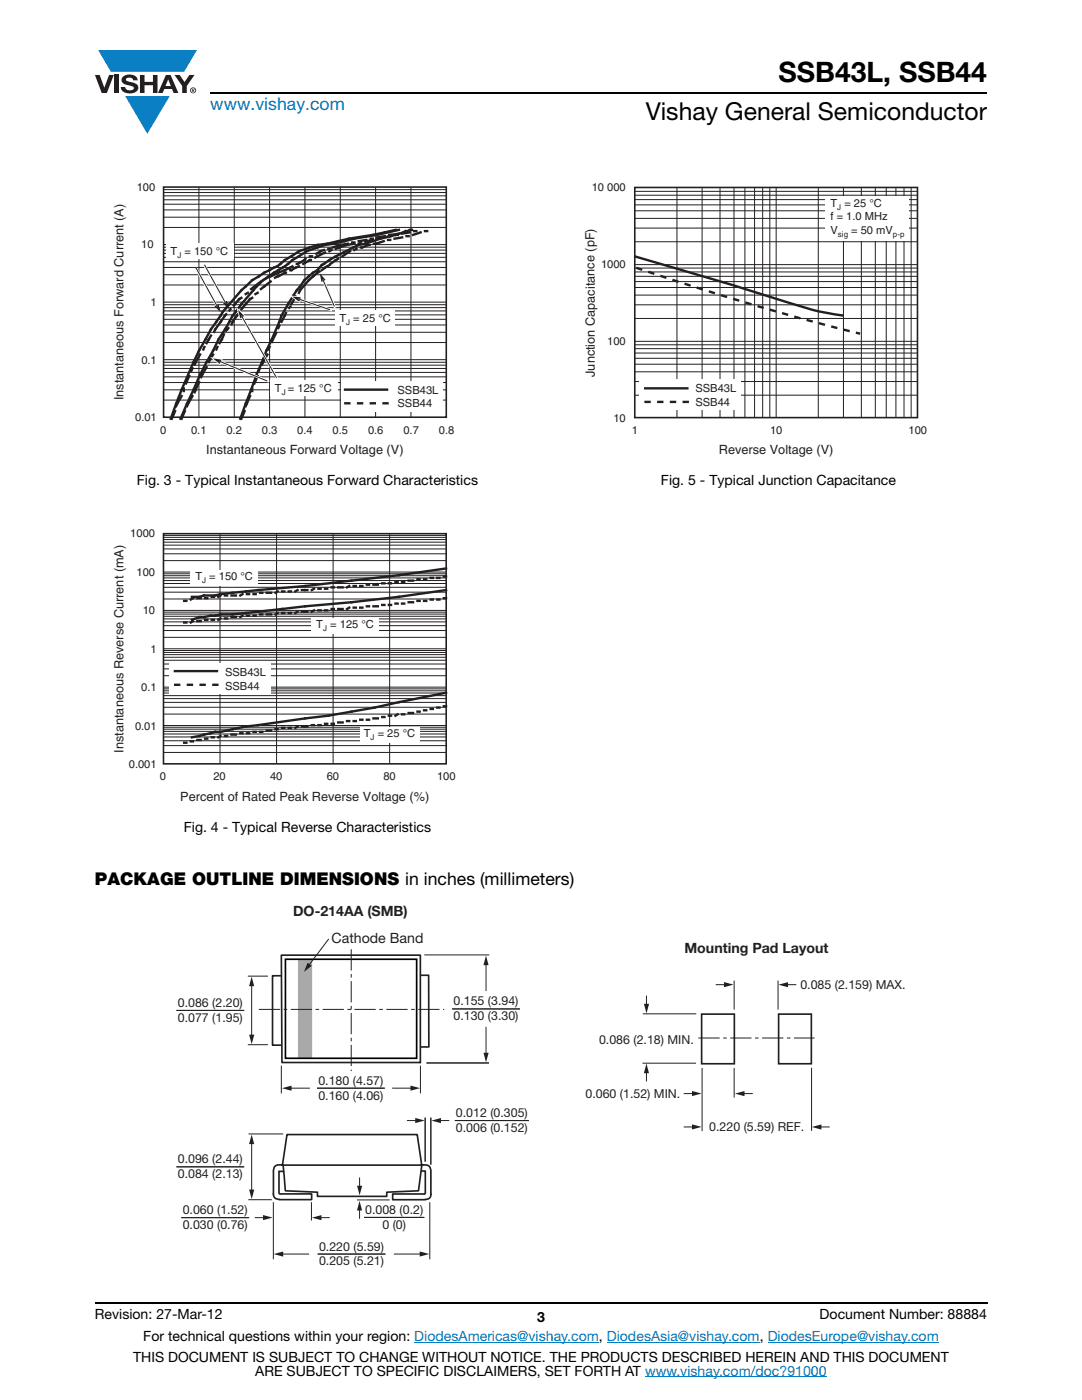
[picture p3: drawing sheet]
<svg xmlns="http://www.w3.org/2000/svg" width="216mm" height="279mm" viewBox="0 0 216 279" stroke-linecap="round" stroke-linejoin="round" font-family="sans-serif">
<g fill="#0a7fc3">
<path d="M19.6 10h19.7l-2.6 4.3h-1.1h-13.5z"/>
<path d="M25 19.2h8.9l-4.5 7.5z"/>
</g>
<g fill="#231f20">
<path d="M18.9 15h1l.9 2.5 1-2.5h.9l-1.4 3.6h-1z"/>
<path d="M22.9 15h.9v3.6h-.9z"/>
<path d="M24.6 15.3a2.1 2.1 0 0 1 2.8 .3l.1 .4h-.9a.79 .79 0 0 0-.7-.5 .79 .79 0 0 0-.8 .4l.3 .3 1 .2a1.08 1.08 0 0 1 1.2 1 1.08 1.08 0 0 1-1.1 1.2 1.73 1.73 0 0 1-2.4-1.2h.9a.96 .96 0 0 0 .8 .6 .96 .96 0 0 0 .9-.4 1.31 1.31 0 0 0-1.2-.6 1.03 1.03 0 0 1-1.1-.6 1.03 1.03 0 0 1 .2-1.1z"/>
<path d="M27.9 15h.9v1.3h1.7v-1.3h.9v3.6h-.9v-1.6h-1.7v1.6h-.9z"/>
<path d="M34.8 15h1.1l.9 1.4 1-1.4h1l-1.5 2.2v1.4h-.9v-1.4z"/>
<path d="M33.6 15.9l.5 1.3h-1.1zM33.1 15l-1.6 3.6h1l.3-.8h1.5l.3 .8h1l-1.6-3.6z"/>
<path d="M38.1 18a.46 .46 0 0 1 .9 0 .46 .46 0 0 1-.9 0zM37.9 18a.6 .6 0 0 0 1.2 0 .6 .6 0 0 0-1.2 0z"/>
<path d="M38.4 17.8h.2v.2h-.2zM38.3 17.7v.7h.1v-.3l.4 .3-.2-.3 .2-.2-.1-.2z"/>
</g>
<path d="M42 18.6h155M18.9 260h178.1" fill="none" stroke="#000" stroke-width=".36"/>
<path d="M82.7 267.9h36.8M121.1 267.9h30.5M128.7 274.8h36.3M153.2 267.9h34.1" fill="none" stroke="#007ec4" stroke-width=".2"/>
<path d="M22.4 36.2h68.3v54.9h-68.3z" fill="#fff"/>
<g fill="none" stroke="#231f20" stroke-width=".2">
<path d="M32.6 38.4h56.5M32.6 39.1h56.5M32.6 39.9h56.5M32.6 37.8h56.5M39.7 37.3v46M46.7 37.3v46M53.8 37.3v46M60.8 37.3v46M67.9 37.3v46M74.9 37.3v46M82 37.3v46M32.6 56.9h56.5"/>
<path d="M32.6 54.8h56.5M32.6 53.4h56.5M32.6 52.2h56.5M32.6 49.9h56.5M32.6 50.6h56.5M32.6 51.4h56.5M32.6 49.3h56.5M32.6 48.8h56.5M32.6 45.4h56.5M32.6 43.3h56.5M32.6 41.9h56.5M32.6 40.8h56.5"/>
<path d="M32.6 79.8h56.5M32.6 77.8h56.5M32.6 76.3h56.5M32.6 75.2h56.5M32.6 72.9h56.5M32.6 73.5h56.5M32.6 74.3h56.5M32.6 72.3h56.5M32.6 71.8h56.5M32.6 68.4h56.5M32.6 66.3h56.5M32.6 64.9h56.5"/>
<path d="M32.6 63.7h56.5M32.6 61.4h56.5M32.6 62.1h56.5M32.6 62.8h56.5M32.6 60.8h56.5M32.6 60.3h56.5"/>
</g>
<path d="M32.6 37.3h56.5v46h-56.5z" fill="none" stroke="#231f20" stroke-width=".32"/>
<g fill="none" stroke="#231f20" stroke-width=".48">
<path d="M48.2 59.4l-.5 .3-1.1 1.3M49.5 58.4l-.5 .3M50.3 59.4l-.4 .3-1.7 2M51.4 58.4l-.4 .3M52.1 56.2l-2 1.5M53.4 55.4l-.5 .3M54 56.2l-1.9 1.5M55.3 55.2l-.4 .2M57 54.4l-1.5 .8M58.4 53.2l-4.4 2M59 59.2l-.9 1.5M59.7 53.2l-1.8 .7"/>
<path d="M61 51.7l-1.6 1h-.2M61.8 51.2h.5M62 51.9l-1.5 .8M63.8 54.2a14.8 14.8 0 0 0-4.1 4.2M64.6 49.9l-1.5 .7M64.9 50.4l-2 1M65.5 49.6h.4M65.7 52.9l-1.5 1M66.2 49.9l-.5 .2M67.5 51.7l-1.6 1M69.4 48.6l-1.5 .3-1.5 .5M69.8 50.1l-1.5 1.1"/>
<path d="M70.3 48.4h.4M70.7 48.6l-1.5 .3-2.2 .7M71.1 49.6l-.4 .3M72 48.4l-.4 .2M73.1 47.9l-1.5 .2M73.7 48.9l-1.7 .5M74 47.6h.4M74.4 47.9l-1.5 .2M75.3 47.6h.4M76.6 48.1l-1.6 .5h-.4M76.8 47.1l-1.5 .3M77.4 47.9h.5"/>
<path d="M78.1 47.1l-1.5 .3M78.9 46.9h.5M78.9 46.9l-3 .7-3 1-1.3 .3-1.1 .5a40.7 40.7 0 0 0-6.3 3.5l-.9 1-.8 .5-1.8 1.5-.8 1.3a27.9 27.9 0 0 0-4.2 7l-4.5 10.6-3.3 8.8M78.9 45.9l-4.5 1-4.8 .7-4.3 1-2 .3-3.6 1.2-2.9 1.8-1.5 1.3-2.6 1.2-2.4 1.5a34.6 34.6 0 0 0-6.3 7.1l-1.9 2.7a92.9 92.9 0 0 0-8 17.9M79.6 45.9l-4.3 1-4.6 .7-4.1 1-1.7 .3-3.7 1.2-2.9 1.8-1.5 1.3a23.2 23.2 0 0 0-9.7 9l-.7 .8-.6 1.2a129.2 129.2 0 0 0-9.8 19.4M79.6 46.6l-2 .3M80.2 47.4l-1.5 .2M80.9 46.1l-.4 .3M81.1 47.1h.4M81.8 46.4l-1.6 .2M81.8 45.9h.4M82 45.9l-3.1 1"/>
<path d="M82.6 46.1h.5M83.9 46.4l-1.5 .5M84.8 46.1h.4M36.2 79l-1 2.1M36.7 77.5v.5M37.8 75l-.7 1.5M38.4 79l-1.1 2.1M38.4 73.5l-.2 .5M39.7 76.3l-.9 2M39.9 70.8l-1.1 2M40.8 69.2l-.2 .5M41.2 73.3l-1.1 2"/>
<path d="M42.1 67l-.9 1.5M42.5 70.8l-.8 1.5M43.4 69.2l-.2 .5M44.7 66.7l-.9 1.8M45.1 62.7l-2.1 3-.3 .5M45.6 65.5l-.5 .5M46 61.7l-.2 .3M47.5 62.7l-1.3 2M49.9 79l-.9 2.1M50.3 77.5v.5M51.4 75l-.6 1.5M51.8 73.5l-.2 .5"/>
<path d="M53.4 70.8l-1.1 2M53.8 69.2l-.2 .5M55.1 66.5l-.9 1.7M55.7 65l-.2 .5M57 62.5l-.8 1.7M57.9 61.2l-.2 .3M34.9 82.1l-.6 1.5M36.9 82.1l-.7 1.5M48.8 82.1l-.6 1.5"/>
</g>
<path d="M68.2 76h20.2v6.1h-20.2z" fill="#fff"/>
<path d="M68.6 77.8h8.9" fill="none" stroke="#231f20" stroke-width=".48"/>
<path d="M68.7 80.5h9.1" fill="none" stroke="#231f20" stroke-width=".48" stroke-dasharray="1.3 1.3" stroke-linecap="butt"/>
<path d="M64.4 55.8l1.3 2.5z" fill="#231f20"/>
<path d="M64.4 55.8l1.3 2.5" fill="none" stroke="#fff" stroke-width=".32"/>
<path d="M64.4 55.8l.1-.1 2.4 5.5-.2 .1z" fill="#231f20"/>
<path d="M64.4 55.8l.1-.1 2.4 5.5-.2 .1z" fill="none" stroke="#fff" stroke-width=".32"/>
<path d="M63.8 54.5l1.2 1.4-.9 .4z" fill="#231f20"/>
<path d="M64.4 55.8l2.3 5.4z" fill="#fff"/>
<path d="M64.4 55.8l2.3 5.4" fill="none" stroke="#231f20" stroke-width=".2"/>
<path d="M59.6 59.7l3.2 1.1z" fill="#231f20"/>
<path d="M59.6 59.7l3.2 1.1" fill="none" stroke="#fff" stroke-width=".32"/>
<path d="M59.6 59.6l6.5 2.2v.2l-6.5-2.3z" fill="#231f20"/>
<path d="M59.6 59.6l6.5 2.2v.2l-6.5-2.3z" fill="none" stroke="#fff" stroke-width=".32"/>
<path d="M58.3 59.2l1.7 .1-.3 .9z" fill="#231f20"/>
<path d="M58.3 59.2l1.7 .1-.3 .9z" fill="none" stroke="#fff" stroke-width=".32"/>
<path d="M58.3 59.2l1.7 .1-.3 .9z" fill="#231f20"/>
<path d="M59.6 59.7l6.3 2.1z" fill="#fff"/>
<path d="M59.6 59.7l6.3 2.1" fill="none" stroke="#231f20" stroke-width=".2"/>
<path d="M43.8 72.1l6.5 2.8z" fill="#231f20"/>
<path d="M43.8 72.1l6.5 2.8" fill="none" stroke="#fff" stroke-width=".32"/>
<path d="M43.8 72l9.8 4-.1 .2-9.8-4.1z" fill="#231f20"/>
<path d="M43.8 72l9.8 4-.1 .2-9.8-4.1z" fill="none" stroke="#fff" stroke-width=".32"/>
<path d="M42.5 71.5l1.7 .3-.3 .8z" fill="#231f20"/>
<path d="M42.5 71.5l1.7 .3-.3 .8z" fill="none" stroke="#fff" stroke-width=".32"/>
<path d="M42.5 71.5l1.7 .3-.3 .8z" fill="#231f20"/>
<path d="M43.8 72.1l9.5 3.9z" fill="#fff"/>
<path d="M43.8 72.1l9.5 3.9" fill="none" stroke="#231f20" stroke-width=".2"/>
<path d="M48.2 63l3.5 6.3z" fill="#231f20"/>
<path d="M48.2 63l3.5 6.3" fill="none" stroke="#fff" stroke-width=".32"/>
<path d="M48.1 63.1l.1-.1 7.2 12.6-.1 .1z" fill="#231f20"/>
<path d="M48.1 63.1l.1-.1 7.2 12.6-.1 .1z" fill="none" stroke="#fff" stroke-width=".32"/>
<path d="M47.5 61.8l1.2 1.3-.8 .4z" fill="#231f20"/>
<path d="M47.5 61.8l1.2 1.3-.8 .4z" fill="none" stroke="#fff" stroke-width=".32"/>
<path d="M47.5 61.8l1.2 1.3-.8 .4z" fill="#231f20"/>
<path d="M48.2 63l7 12.4z" fill="#fff"/>
<path d="M48.2 63l7 12.4" fill="none" stroke="#231f20" stroke-width=".2"/>
<path d="M39 53.5l4.4 7.7z" fill="#231f20"/>
<path d="M39 53.5l4.4 7.7" fill="none" stroke="#fff" stroke-width=".32"/>
<path d="M39.1 53.8l.2-.1 4.1 7.4-.1 .1z" fill="#231f20"/>
<path d="M39.1 53.8l.2-.1 4.1 7.4-.1 .1z" fill="none" stroke="#fff" stroke-width=".32"/>
<path d="M42.8 61.1l.8-.5 .5 1.8z" fill="#231f20"/>
<path d="M39.1 53.5l4.3 7.7z" fill="#fff"/>
<path d="M39.1 53.5l4.3 7.7" fill="none" stroke="#231f20" stroke-width=".2"/>
<path d="M40.7 52.9l4.3 7.6z" fill="#231f20"/>
<path d="M40.7 52.9l4.3 7.6" fill="none" stroke="#fff" stroke-width=".32"/>
<path d="M40.8 53.1h.2l4.1 7.4-.1 .1z" fill="#231f20"/>
<path d="M40.8 53.1h.2l4.1 7.4-.1 .1z" fill="none" stroke="#fff" stroke-width=".32"/>
<path d="M44.5 60.5l.8-.5 .5 1.7z" fill="#231f20"/>
<path d="M40.8 52.8l4.2 7.7z" fill="#fff"/>
<path d="M40.8 52.8l4.2 7.7" fill="none" stroke="#231f20" stroke-width=".2"/>
<g fill="#fff">
<path d="M33.1 48.5h13.4v3.2h-13.4z"/>
<path d="M53.9 75.9h13.5v3.1h-13.5z"/>
<path d="M66.8 61.8h11.9v3.2h-11.9z"/>
<path d="M22.4 105.3h68.5v55.1h-68.5z"/>
</g>
<g fill="none" stroke="#231f20" stroke-width=".2">
<path d="M32.6 119.5h56.4M32.6 118.2h56.4M32.6 117.2h56.4M32.6 116.5h56.4M32.6 114.9h56.4M32.6 115.3h56.4M32.6 115.9h56.4M32.6 114.5h56.4M32.6 114.2h56.4M32.6 111.9h56.4M32.6 110.5h56.4M32.6 109.6h56.4"/>
<path d="M32.6 108.8h56.4M32.6 107.2h56.4M32.6 107.7h56.4M32.6 108.2h56.4M32.6 106.9h56.4M43.9 106.6v45.8M55.2 106.6v45.8M66.5 106.6v45.8M77.8 106.6v45.8M32.6 139.4h56.4M32.6 137.9h56.4M32.6 138.3h56.4"/>
<path d="M32.6 138.8h56.4M32.6 137.5h56.4M32.6 137.1h56.4M32.6 134.9h56.4M32.6 133.5h56.4M32.6 132.5h56.4M32.6 131.8h56.4M32.6 130.2h56.4M32.6 130.6h56.4M32.6 131.2h56.4M32.6 129.8h56.4M32.6 129.5h56.4"/>
<path d="M32.6 127.2h56.4M32.6 125.8h56.4M32.6 124.9h56.4M32.6 124.1h56.4M32.6 122.6h56.4M32.6 123h56.4M32.6 123.5h56.4M32.6 122.2h56.4M32.6 121.8h56.4M32.6 150.2h56.4M32.6 148.8h56.4M32.6 147.8h56.4"/>
<path d="M32.6 147.1h56.4M32.6 145.5h56.4M32.6 146h56.4M32.6 146.5h56.4M32.6 145.1h56.4M32.6 144.8h56.4M32.6 142.5h56.4M32.6 141.1h56.4M32.6 140.2h56.4"/>
</g>
<path d="M32.6 106.5h56.4v45.9h-56.4z" fill="none" stroke="#231f20" stroke-width=".32"/>
<g fill="none" stroke="#231f20" stroke-width=".48">
<path d="M36.7 119.9h.5M38.5 119.4l-.4 .3M39.4 119.4h.6M40.9 119.4h.5M42.2 119.1h.5M44 118.8l-.4 .3M44.9 118.8h.4M46.2 118.8h.9M48.4 118.6l-.5 .2M49.3 118.6h.4M50.6 118.6h.4M51.9 118.3h.4"/>
<path d="M53.2 118.3h.9M55.4 118l-.4 .3M56.3 118h.4M57.6 118h.4M59.4 117.8l-.5 .2M60.2 117.8h.5M60.9 117.8h.4M62.7 117.5l-.5 .3M63.5 117.5h.5M64.9 117.5h.4M66.2 117.2h.4M67.5 117.2h.9"/>
<path d="M69.7 117l-.5 .2M70.6 117h.4M71.9 117h.4M73.2 116.7h.4M74.5 116.7h.9M76.3 116.4h.4M77.6 116.4h.4M78.9 116.1h.4M80.2 116.1h.5M81.5 115.9h.9M83.3 115.6h.4M83.3 119.9h.4"/>
<path d="M84.6 115.6h.5M84.6 119.9h.5M85.9 115.3h.5M85.9 119.7h.5M87.2 115.3h.5M87.2 119.7h.5M88.6 115.1h.4M88.6 119.4h.4M89 113.5a779.2 779.2 0 0 1-40 4.5l-5 .6-1.1 .2h-2.2l-.9 .3h-1.5M89 117.8l-9.4 1.3-9.5 1.1-9.2 .8-14.5 1.6h-2.4l-1.1 .3-3.1 .3-1.5 .5M36.8 124.2h.4M38.5 124l-.4 .2"/>
<path d="M39.4 124h.6M40.9 123.7h.5M42.2 123.7h.5M44 123.4l-.4 .3M44.9 123.4h.4M46.2 123.2h.9M48.4 122.9l-.5 .3M49.3 122.9h.4M50.6 122.9h.4M51.9 122.6h.4M53.2 122.6h.9M55.4 122.3l-.4 .3"/>
<path d="M56.3 122.3h.4M57.6 122.3h.4M59.4 122.1l-.5 .2M60.2 122.1h.5M60.9 122.1h.4M62.7 121.8l-.5 .3M63.5 121.8h.5M64.9 121.8h.4M66.2 121.5h.4M67.5 121.5h.9M69.7 121.3l-.5 .2M70.6 121.3h.4"/>
<path d="M71.9 121.3h.4M73.2 121h.4M74.5 121h.9M76.3 120.7h.4M77.6 120.7h.4M78.9 120.5h.4M80.2 120.5h.5M81.5 120.2h.9M89 138.2l-14.3 3-9.2 1.6-16.5 2.2-5 1.1h-1.1l-4.6 1M36.8 148.2h.4M38.1 148h.4M39.4 147.7h.6"/>
<path d="M40.9 147.4h.5M42.2 147.1h.5M44 146.9l-.4 .2M44.9 146.9h.4M46.2 146.6h.9M48 146.3h.4M49.3 146.3h.4M50.6 146.1h.4M51.9 146.1h.4M53.2 145.8h.9M55 145.5h.4M56.3 145.3h.4"/>
<path d="M57.6 145.3h.5M59.4 145l-.5 .3M60.2 145h.5M60.9 145h.4M62.2 144.7h.5M63.5 144.7h.5M64.9 144.4h.4M66.2 144.4h.4M67.5 144.2h.9M69.2 143.9h.5M70.6 143.9h.4M71.9 143.6h.4"/>
<path d="M73.2 143.6h.4M74.5 143.4h.9M76.3 143.1h.4M77.6 142.8h.4M79.3 142.6l-.4 .2M80.2 142.6h.5M81.5 142.3h.9M83.3 142h.4M84.6 141.8h.5M85.9 141.5h.5M87.2 141.2h.5M88.6 140.9h.4"/>
</g>
<path d="M33.7 132.4h20.3v6h-20.3z" fill="#fff"/>
<path d="M34.7 133.9h8.8" fill="none" stroke="#231f20" stroke-width=".48"/>
<path d="M34.7 136.7h9.2" fill="none" stroke="#231f20" stroke-width=".48" stroke-dasharray="1.3 1.3" stroke-linecap="butt"/>
<g fill="#fff">
<path d="M38 113.7h13.5v3.2h-13.5z"/>
<path d="M62.2 123.3h13.4v3.2h-13.4z"/>
<path d="M71.7 145h12v3.2h-12z"/>
<path d="M116.5 36.2h68.5v55h-68.5z"/>
</g>
<g fill="none" stroke="#231f20" stroke-width=".2">
<path d="M126.7 39h56.4M126.7 39.8h56.4M126.7 38.2h56.4M135.1 37.4v45.9M140.1 37.4v45.9M143.7 37.4v45.9M146.5 37.4v45.9M148.6 37.4v45.9M150.6 37.4v45.9M152.2 37.4v45.9M153.6 37.4v45.9M154.9 37.4v45.9"/>
<path d="M163.3 37.4v45.9M168.3 37.4v45.9M171.9 37.4v45.9M174.7 37.4v45.9M176.8 37.4v45.9M178.8 37.4v45.9M180.4 37.4v45.9M181.8 37.4v45.9M126.7 58.9h56.4M126.7 57.4h56.4M126.7 54.3h56.4M126.7 55.1h56.4"/>
<path d="M126.7 56.2h56.4M126.7 53.5h56.4M126.7 52.8h56.4M126.7 48.2h56.4M126.7 45.5h56.4M126.7 43.6h56.4M126.7 42.1h56.4M126.7 40.9h56.4M126.7 78.9h56.4M126.7 76.1h56.4M126.7 74.2h56.4M126.7 72.7h56.4"/>
<path d="M126.7 69.6h56.4M126.7 70.5h56.4M126.7 71.5h56.4M126.7 68.8h56.4M126.7 68.1h56.4M126.7 63.6h56.4M126.7 60.8h56.4"/>
</g>
<path d="M126.7 37.4h56.4v45.9h-56.4z" fill="none" stroke="#231f20" stroke-width=".32"/>
<path d="M127.6 75.7h20.3v6.1h-20.3z" fill="#fff"/>
<path d="M126.5 51.1l19.9 5.8 10.5 3.4a51.8 51.8 0 0 0 11.4 2.7M128.5 77.5h8.9" fill="none" stroke="#231f20" stroke-width=".48"/>
<path d="M126.9 53.4a552.4 552.4 0 0 0 44.7 13.2M128.6 80.2h9.1" fill="none" stroke="#231f20" stroke-width=".48" stroke-dasharray="1.3 1.3" stroke-linecap="butt"/>
<g fill="#fff">
<path d="M164.8 39.2h16.6v8.8h-16.6z"/>
<path d="M35.2 180.5h145.5v72.6h-145.5z"/>
</g>
<path d="M60.9 191.5v19.6" fill="none" stroke="#a7a9ac" stroke-width="2.8" stroke-linecap="butt"/>
<path d="M50.2 228v9.7" fill="none" stroke="#231f20" stroke-width=".2"/>
<g fill="#231f20">
<path d="M50.2 226.4l.5 1.9h-1z"/>
<path d="M49.7 237.4h1l-.5 1.9z"/>
</g>
<path d="M50.2 196.5v10.3M84.7 190.6h12.9M56.1 212.7v5.5M83.9 212.7v5.5M85.1 212.1h12.5M49.6 239.4h4.6M49.6 226.3h6.9M62.1 239.9v3.7M71.2 239.5h6.6M84.8 223.1v8.7M85.8 239.9v11.4M86 223.1v9.3" fill="none" stroke="#231f20" stroke-width=".2"/>
<path d="M56.1 194.7h-1.7v13.9h1.7M83.9 194.6h1.6l.1 14.3h-1.7M83.9 212v-21.4h-27.8l.2 21.4h27.6M54.5 238.2l.2 .6a1.06 1.06 0 0 0 1 .5M56.2 232.5h.1a1.25 1.25 0 0 0-1.7 1.2v4.6M56.5 232.5l-.1 .2 .1-.2 .4 5M56.6 233.8h-.9v4.1l.1 .4h6.4v1.1h-6.5M57.3 226.4h25.9l1 6.1h-27.8zM84.1 233.7h.8v4.2l-.2 .4h-6.4v1.1h6.5M84.2 232.7l-.7 5-6.3 .2v.9h-13.9v-.9l-6.4-.2M84.3 232.5h-.1a1.25 1.25 0 0 1 1.8 1.2v4.6M86 238.3l-.1 .6a1.05 1.05 0 0 1-1.1 .5" fill="none" stroke="#231f20" stroke-width=".33"/>
<g fill="#231f20">
<path d="M49.7 206.5h1l-.5 1.9z"/>
<path d="M50.2 194.9l.5 1.9h-1z"/>
</g>
<path d="M49.4 194.8h4.1M49.4 208.5h4.1M87.6 223.6h2" fill="none" stroke="#231f20" stroke-width=".2"/>
<path d="M86.1 223.6l1.9-.5v1.1z" fill="#231f20"/>
<path d="M81.2 223.6h2" fill="none" stroke="#231f20" stroke-width=".2"/>
<path d="M82.9 223.1l1.9 .5-1.9 .5z" fill="#231f20"/>
<path d="M57 191.4h26.1v19.8h-26.1z" fill="none" stroke="#000" stroke-width=".33"/>
<path d="M70.1 189.4v24.4M51.7 201.4h36.9" fill="none" stroke="#231f20" stroke-width=".2" stroke-dasharray="4.2 .7 .7 .7" stroke-linecap="butt"/>
<path d="M97 204.9v5.6" fill="none" stroke="#231f20" stroke-width=".2"/>
<path d="M96.5 210.1h1l-.5 1.9z" fill="#231f20"/>
<path d="M97 192.3v5.5" fill="none" stroke="#231f20" stroke-width=".2"/>
<path d="M97 190.7l.5 1.9h-1z" fill="#231f20"/>
<path d="M65.6 187.4l-4 5.3" fill="none" stroke="#231f20" stroke-width=".2"/>
<path d="M61.4 192.1l.8 .6-1.6 1.3z" fill="#231f20"/>
<path d="M78.3 217.2h4" fill="none" stroke="#231f20" stroke-width=".2"/>
<path d="M81.9 216.6l1.9 .6-1.9 .5z" fill="#231f20"/>
<path d="M57.8 217.2h4" fill="none" stroke="#231f20" stroke-width=".2"/>
<path d="M56.3 217.2l1.9-.5v1z" fill="#231f20"/>
<path d="M35.2 201.7h13.5M63.3 217.2h13.5M90.2 201.4h13.5M90.8 223.6h14.7M71.7 241.2v2" fill="none" stroke="#231f20" stroke-width=".2"/>
<path d="M71.7 239.7l.6 1.9h-1.1z" fill="#231f20"/>
<path d="M71.8 235v2" fill="none" stroke="#231f20" stroke-width=".2"/>
<path d="M71.2 236.6h1.1l-.5 2z" fill="#231f20"/>
<path d="M54.5 239.9v11.4M63.4 250.3h13.5M72.6 243h12.1M78.6 250.3h5.5" fill="none" stroke="#231f20" stroke-width=".2"/>
<path d="M83.7 249.8l2 .5-2 .5z" fill="#231f20"/>
<path d="M56.2 250.3h5.5" fill="none" stroke="#231f20" stroke-width=".2"/>
<path d="M54.6 250.3l1.9-.5v1z" fill="#231f20"/>
<path d="M50.8 243h2" fill="none" stroke="#231f20" stroke-width=".2"/>
<path d="M52.5 242.5l1.9 .5-1.9 .5z" fill="#231f20"/>
<path d="M63.8 243h2" fill="none" stroke="#231f20" stroke-width=".2"/>
<path d="M62.2 243l1.9-.5v1z" fill="#231f20"/>
<path d="M129 198.7v2M146.5 195.7v5.8M155.3 195.7v5.8M128.2 212.2h10.7M128.3 202.3h10.6M140.1 213.1v12.6M146.5 213.1v5.9M161.9 213.1v12.6M35.2 232.9h13.5M36.2 243h13.5" fill="none" stroke="#231f20" stroke-width=".2"/>
<path d="M139.4 207.2h23.1" fill="none" stroke="#231f20" stroke-width=".2" stroke-dasharray="4.2 .7 .7 .7" stroke-linecap="butt"/>
<path d="M140 202.4h6.5v9.9h-6.5zM155.4 202.4h6.5v9.9h-6.5z" fill="none" stroke="#231f20" stroke-width=".33"/>
<path d="M128.5 200.3h1l-.5 2z" fill="#231f20"/>
<path d="M129 213.8v2" fill="none" stroke="#231f20" stroke-width=".2"/>
<path d="M129 212.3l.5 1.9h-1z" fill="#231f20"/>
<path d="M148.2 218.2h2" fill="none" stroke="#231f20" stroke-width=".2"/>
<path d="M146.6 218.3l2-.6v1.1z" fill="#231f20"/>
<path d="M136.4 218.2h2" fill="none" stroke="#231f20" stroke-width=".2"/>
<path d="M138.1 217.7l1.9 .5-1.9 .6z" fill="#231f20"/>
<path d="M163.5 224.9h2.1" fill="none" stroke="#231f20" stroke-width=".2"/>
<path d="M162 224.9l1.9-.5v1z" fill="#231f20"/>
<path d="M136.4 224.9h2" fill="none" stroke="#231f20" stroke-width=".2"/>
<path d="M138.1 224.4l1.9 .5-1.9 .5z" fill="#231f20"/>
<path d="M156.9 196.5h2" fill="none" stroke="#231f20" stroke-width=".2"/>
<path d="M155.3 196.5l1.9-.5v1z" fill="#231f20"/>
<path d="M142.8 196.5h2" fill="none" stroke="#231f20" stroke-width=".2"/>
<path d="M144.5 196l1.9 .5-1.9 .5z" fill="#231f20"/>
<text font-size="5.6" x="155.3" y="16.4">SSB43L, SSB44</text>
<text font-size="4.9" x="128.8" y="24">Vishay General Semiconductor</text>
<text font-size="3.5" fill="#007ec4" x="42" y="21.9">www.vishay.com</text>
<text font-size="3.5" x="18.9" y="176.7">PACKAGE OUTLINE DIMENSIONS in inches (millimeters)</text>
<g font-size="2.8">
<text x="27.3" y="96.8">Fig. 3 - Typical Instantaneous Forward Characteristics</text>
<text x="131.9" y="96.8">Fig. 5 - Typical Junction Capacitance</text>
<text x="36.7" y="166">Fig. 4 - Typical Reverse Characteristics</text>
<text x="18.9" y="263.3">Revision: 27-Mar-12</text>
<text x="107.2" y="263.8">3</text>
<text x="163.6" y="263.3">Document Number: 88884</text>
<text x="28.6" y="267.7">For technical questions within your region: DiodesAmericas@vishay.com, DiodesAsia@vishay.com, DiodesEurope@vishay.com</text>
<text x="26.5" y="271.7">THIS DOCUMENT IS SUBJECT TO CHANGE WITHOUT NOTICE. THE PRODUCTS DESCRIBED HEREIN AND THIS DOCUMENT</text>
<text x="50.9" y="274.6">ARE SUBJECT TO SPECIFIC DISCLAIMERS, SET FORTH AT www.vishay.com/doc?91000</text>
</g>
<g font-size="2.8" fill="#231f20">
<text x="58.5" y="182.8">DO-214AA (SMB)</text>
<text x="66.2" y="188.3">Cathode Band</text>
<text x="136.6" y="190.3">Mounting Pad Layout</text>
</g>
<g font-size="2.5" fill="#231f20">
<text x="118.7" y="75.2" transform="rotate(-90 118.7 75.2)">Junction Capacitance (pF)</text>
<text x="24.6" y="79.9" transform="rotate(-90 24.6 79.9)">Instantaneous Forward Current (A)</text>
<text x="41.2" y="90.6">Instantaneous Forward Voltage (V)</text>
<text x="143.4" y="90.7">Reverse Voltage (V)</text>
<text x="24.6" y="150.2" transform="rotate(-90 24.6 150.2)">Instantaneous Reverse Current (mA)</text>
<text x="36" y="159.8">Percent of Rated Peak Reverse Voltage (%)</text>
<text x="159.7" y="197.3">0.085 (2.159) MAX.</text>
<text x="35.5" y="200.9">0.086 (2.20)</text>
<text x="35.5" y="203.9">0.077 (1.95)</text>
<text x="90.5" y="200.7">0.155 (3.94)</text>
<text x="90.5" y="203.6">0.130 (3.30)</text>
<text x="119.5" y="208.3">0.086 (2.18) MIN.</text>
<text x="63.5" y="216.5">0.180 (4.57)</text>
<text x="63.5" y="219.4">0.160 (4.06)</text>
<text x="116.8" y="219">0.060 (1.52) MIN.</text>
<text x="91" y="222.9">0.012 (0.305)</text>
<text x="91" y="225.9">0.006 (0.152)</text>
<text x="141.5" y="225.7">0.220 (5.59) REF.</text>
<text x="35.5" y="232.2">0.096 (2.44)</text>
<text x="35.5" y="235.1">0.084 (2.13)</text>
<text x="36.5" y="242.3">0.060 (1.52)</text>
<text x="36.5" y="245.3">0.030 (0.76)</text>
<text x="72.9" y="242.3">0.008 (0.2)</text>
<text x="76.3" y="245.2">0 (0)</text>
<text x="63.7" y="249.6">0.220 (5.59)</text>
<text x="63.7" y="252.5">0.205 (5.21)</text>
</g>
<g font-size="2.2" fill="#231f20">
<text x="27.3" y="38.1">100</text>
<text x="118.1" y="38.1">10 000</text>
<text x="165.7" y="41.3">T</text>
<text x="168.5" y="41.3">= 25 °C</text>
<text x="165.7" y="44">f = 1.0 MHz</text>
<text x="165.7" y="46.7">V</text>
<text x="169.8" y="46.7">= 50 mV</text>
<text x="28.2" y="49.6">10</text>
<text x="34" y="50.9">T = 150 °C</text>
<text x="119.9" y="53.4">1000</text>
<text x="30.1" y="61.1">1</text>
<text x="67.7" y="64.2">T = 25 °C</text>
<text x="121.2" y="68.8">100</text>
<text x="28.2" y="72.6">0.1</text>
<text x="54.9" y="78.2">T = 125 °C</text>
<text x="79.3" y="78.6">SSB43L</text>
<text x="79.3" y="81.3">SSB44</text>
<text x="138.8" y="78.3">SSB43L</text>
<text x="138.8" y="81">SSB44</text>
<text x="27" y="84">0.01</text>
<text x="31.9" y="86.7">0</text>
<text x="38.1" y="86.7">0.1</text>
<text x="45.2" y="86.7">0.2</text>
<text x="52.3" y="86.7">0.3</text>
<text x="59.3" y="86.7">0.4</text>
<text x="66.4" y="86.7">0.5</text>
<text x="73.4" y="86.7">0.6</text>
<text x="80.5" y="86.7">0.7</text>
<text x="87.6" y="86.7">0.8</text>
<text x="122.4" y="84.2">10</text>
<text x="126.1" y="86.7">1</text>
<text x="153.7" y="86.7">10</text>
<text x="181.3" y="86.7">100</text>
<text x="26" y="107.3">1000</text>
<text x="27.2" y="114.9">100</text>
<text x="39" y="115.7">T = 150 °C</text>
<text x="28.5" y="122.6">10</text>
<text x="63.1" y="125.3">T = 125 °C</text>
<text x="30" y="130.3">1</text>
<text x="28.2" y="138">0.1</text>
<text x="44.9" y="134.9">SSB43L</text>
<text x="44.9" y="137.6">SSB44</text>
<text x="26.9" y="145.6">0.01</text>
<text x="72.6" y="147">T = 25 °C</text>
<text x="25.7" y="153.3">0.001</text>
<text x="31.9" y="155.7">0</text>
<text x="42.6" y="155.7">20</text>
<text x="53.9" y="155.7">40</text>
<text x="65.2" y="155.7">60</text>
<text x="76.5" y="155.7">80</text>
<text x="87.2" y="155.7">100</text>
</g>
<g font-size="1.6" fill="#231f20">
<text x="167.1" y="42">J</text>
<text x="167.2" y="47.3">sig</text>
<text x="178.2" y="47.3">p-p</text>
<text x="35.4" y="51.6">J</text>
<text x="69.1" y="64.8">J</text>
<text x="56.2" y="78.8">J</text>
<text x="40.3" y="116.3">J</text>
<text x="64.5" y="125.9">J</text>
<text x="73.9" y="147.6">J</text>
</g>
</svg>
